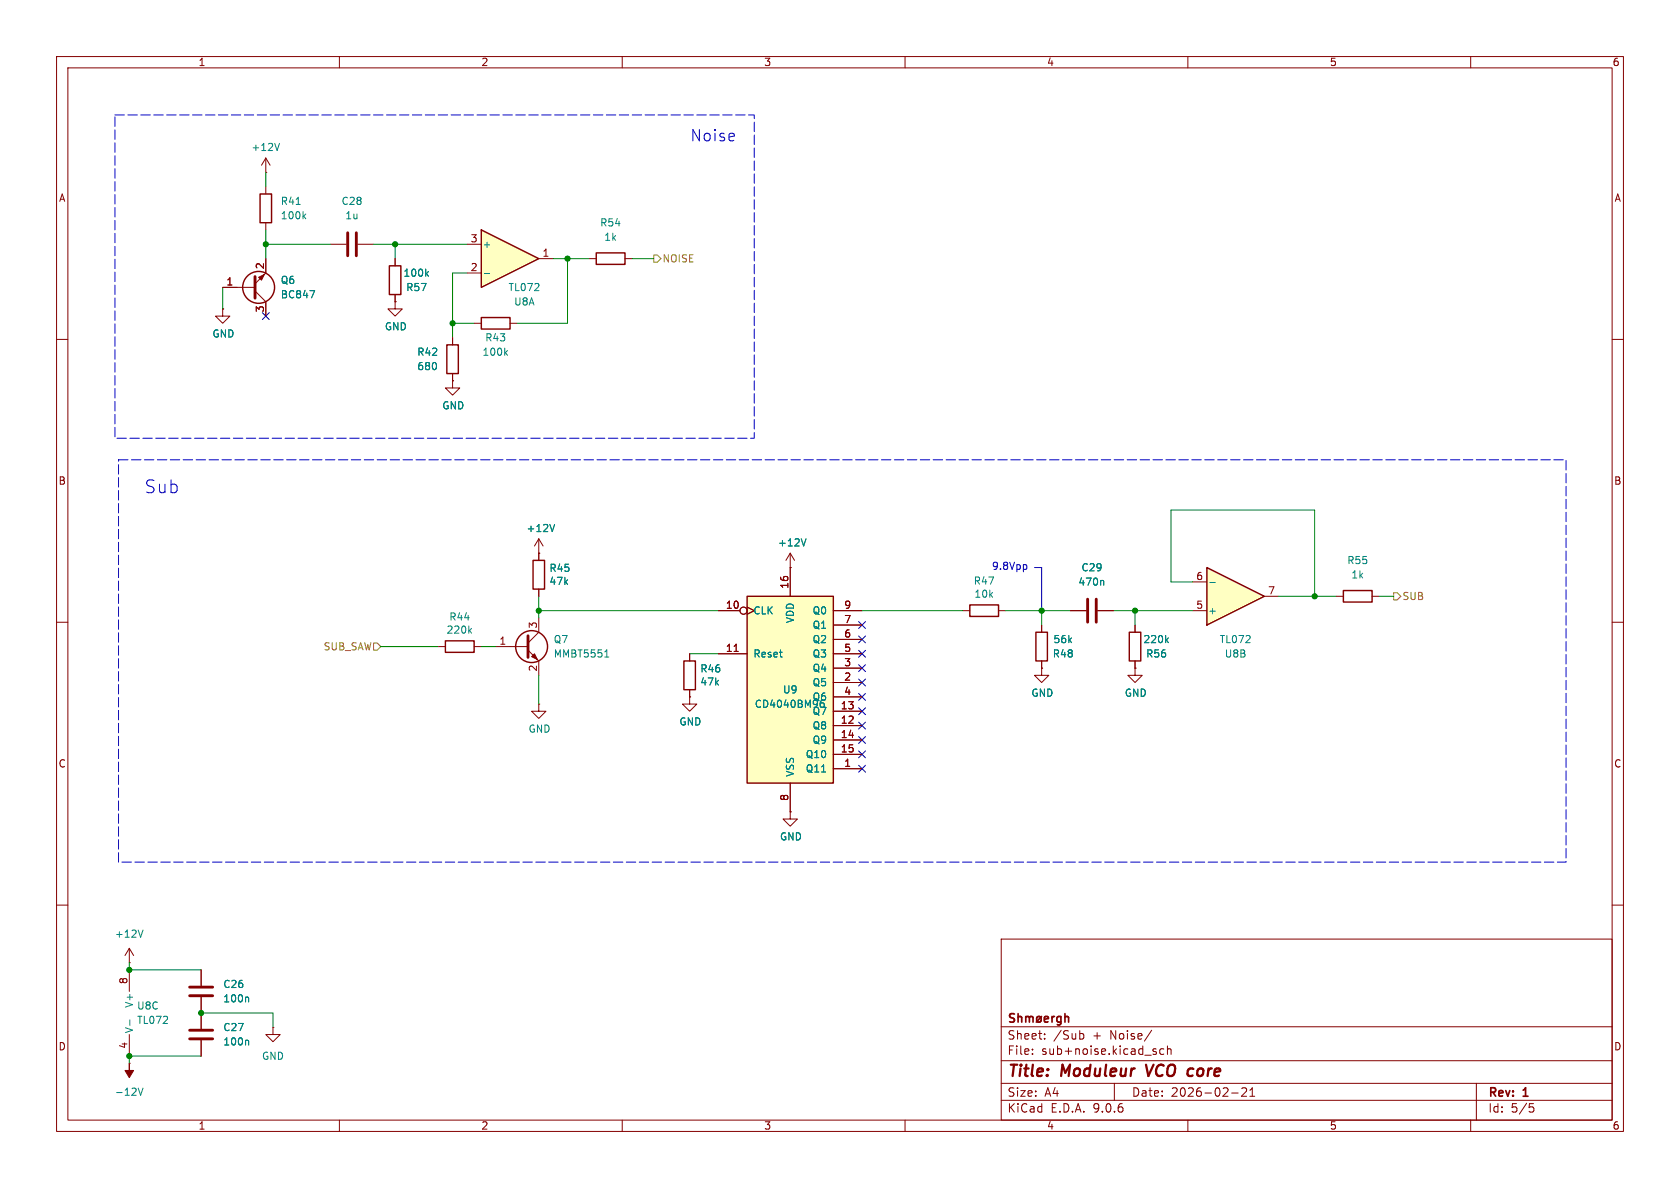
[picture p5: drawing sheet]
<svg xmlns="http://www.w3.org/2000/svg" width="297mm" height="210mm" viewBox="0 0 297 210" stroke-linecap="round" stroke-linejoin="round" font-family="sans-serif">
<g fill="none" stroke="#840000" stroke-width=".18">
<path d="M10 10h277v190h-277zM12 12h273v186h-273zM60 10v2M110 10v2M160 10v2M210 10v2M260 10v2M39.4 50.8h5.7M45.1 51.4l1.9 1.9v2.6M47 45.7v2.6l-1.9 1.9M10 60h2M285 60h2"/>
<path d="M95.2 97.8h.1M95.2 95.3v3.8M95.2 95.3l-.7 1.2M95.2 95.3l.8 1.2M139.7 97.8l-.8 1.3M139.7 97.8l.8 1.3M139.7 97.8v2.5M10 110h2M95.2 104.1v1.3M121.9 115.6v1.2M139.7 100.3h.1M285 110h2"/>
<path d="M121.9 121.9v1.3M139.7 143.5v1.3h1.3l-1.3 1.3-1.3-1.3h1.3M139.7 143.5h.1M10 160h2M177 166h108v32h-108zM285 160h2M60 198v2M110 198v2M160 198v2M177 194.5h108M177 191.5h108M177 187.5h108"/>
<path d="M177 181.5h108M182.5 186.3v.1M182.5 185.5v.1M184.7 183.6v.1M184.7 182.8v.1M191 182.7l.5 .1 .1 .2-.1 .6-.5 .1M197 191.5v3M203.6 182.1l-1.3 2M204 185.9l.4 .1 .1 .2-.3 .2h-.2M204 185.4l.4 .1M205.7 185.5l-.4-.1-.3 .3v.4l.2 .2h.5M206.4 185.5l.2-.1 .4 .1v.9"/>
<path d="M206.4 184.9v1.5M210 198v2M217.7 193.2h1.2M219.5 192.4l.6-.1 .2 .1 .1 .3-.9 1.1h.9M221 193.8h.8M221 192.7l.4-.4v1.5M260 198v2M261 191.5v6.5M270.4 195.1h.7M270.5 195.7h.4l.3 .3-.2 .5-.5 .1"/>
</g>
<path d="M202.6 188.2l.4 2M210.4 188.9l.6 .1M210.8 190.1l-.2 .1" fill="none" stroke="#840000" stroke-width=".4"/>
<g fill="none" stroke="#840000" stroke-width=".3">
<path d="M179.3 179.3l-.5-.1-.2 .1v.5l.6 .2 .1 .4-.2 .3-.6-.1M180 179.8l.2-.1 .4 .1v.9M180 179.2v1.5M181.3 179.8l.5-.1 .2 .2M181.3 179.7v1M182 179.9l.2-.2 .4 .1v.9M182 179.9v.8M183.4 179.8l.4-.1 .3 .3v.4l-.3 .3-.4-.1-.1-.2v-.4zM184.1 179.7l-.9 1M186 179.7v1M186.4 179.7l-.3 .1-.1 .2M187.6 179.8l-.5-.1-.3 .3v.4l.2 .2h.6"/>
<path d="M187.6 179.7v1.2l-.3 .3-.4-.1M188.3 179.8l.2-.1 .3 .1 .1 .9M188.3 179.2v1.5M184.6 180.2l.7-.2v-.2l-.5-.1-.2 .2 .1 .7h.6"/>
</g>
<g fill="none" stroke="#840000" stroke-width=".25">
<path d="M94.2 99.1h2.1v5h-2.1zM120.9 116.8h2v5.1h-2z"/>
<circle cx="45.7" cy="50.8" r="2.82"/>
</g>
<path d="M45.1 48.9v3.8" fill="none" stroke="#840000" stroke-width=".51"/>
<path d="M45.7 49l1-.5-.5 1z" fill="#840000" stroke="#840000" stroke-width=".18"/>
<path d="M54.8 51.4h.8l-.5 1.2M98.1 92.7l-.5 1.3M142.5 95.2l-.4 1.3" fill="none" stroke="#008484" stroke-width=".18"/>
<path d="M132.1 105.4h15.2v33h-15.2z" fill="#ffffc2"/>
<path d="M132.1 105.4h15.2v33h-15.2zM199.6 111.8h2.1v5h-2.1z" fill="none" stroke="#840000" stroke-width=".25"/>
<g fill="none" stroke="#840000" stroke-width=".18">
<path d="M127 108h3.8M127 115.6h5.1M129.8 115.2h.7M132.1 107.3l1.2 .7-1.2 .6M139.7 100.3v5.1M147.3 108h5.1M147.3 115.6h5.1M147.3 110.5h5.1M147.3 113h5.1M147.3 118.1h5.1M200.7 110.5v1.3M200.7 116.8v1.3"/>
<path d="M139.7 138.4v5.1M147.3 120.7h5.1M147.3 123.2h5.1M147.3 125.7h5.1M147.3 128.3h5.1M147.3 130.8h5.1M147.3 133.4h5.1M147.3 135.9h5.1"/>
<circle cx="131.4" cy="107.9" r=".63"/>
</g>
<path d="M206.2 113.1l.4 .5M206.6 112.8l-.5 .4M145.7 124.5v.3" fill="none" stroke="#008484" stroke-width=".18"/>
<path d="M213.4 100.3l10.1 5.1-10.1 5.1z" fill="#ffffc2"/>
<g fill="none" stroke="#840000" stroke-width=".25">
<path d="M68.8 47h2.1v5.1h-2.1zM79 61h2v5h-2zM78.7 113.3h5.1v2h-5.1zM171.4 106.9h5.1v2.1h-5.1zM183.1 111.8h2.1v5h-2.1zM213.4 100.3l10.1 5.1-10.1 5.1zM237.5 104.4h5.1v2h-5.1z"/>
<circle cx="94" cy="114.3" r="2.82"/>
</g>
<g fill="none" stroke="#840000" stroke-width=".18">
<path d="M58.4 43.2h2.8M63.2 43.2h2.8M69.8 53.3v1.3h1.3l-1.3 1.3-1.2-1.3h1.2M69.8 53.3h.1M69.8 45.7v1.3M69.8 52.1v1.2M80 59.7v1.3M80 67.3v1.3h1.3l-1.3 1.3-1.3-1.3h1.3M80 67.3h.1M80 66v1.3M77.5 114.3h1.2M83.8 114.3h1.3"/>
<path d="M87.6 114.3h5.7M93.3 114.9l1.9 1.9v2.6M95.2 109.2v2.6l-1.9 1.9M170.2 108h1.2M176.5 108h1.3M184.1 118.1v1.3h1.3l-1.3 1.3-1.2-1.3h1.2M184.1 118.1h.1M184.1 110.5v1.3M184.1 116.8v1.3M189.2 108h2.8M194.1 108h2.7M200.7 118.1v1.3h1.2l-1.2 1.3-1.3-1.3h1.3"/>
<path d="M200.7 118.1h.1M210.8 108h2.6M210.8 102.9h2.6M223.5 105.4h2.6M236.2 105.4h1.3M242.6 105.4h1.2M95.2 124.5v1.2h1.3l-1.3 1.3-1.2-1.3h1.2M95.2 124.5h.1M121.9 123.2v1.3h1.3l-1.3 1.2-1.3-1.2h1.3M121.9 123.2h.1M22.9 170.2h.1M22.9 167.6l-.8 1.3"/>
<path d="M22.9 167.6l.7 1.3M22.9 167.6v2.6M22.9 171.5v3.8M35.6 171.5v2.7M35.6 176.3v5.6M22.9 188h.1M22.9 182.9v3.8M35.6 183.9v2.8M48.3 181.6v1.3h1.2l-1.2 1.3-1.3-1.3h1.3M48.3 181.6h.1"/>
</g>
<g fill="none" stroke="#008484" stroke-width=".18">
<path d="M75.4 48.4l.3 .4M75.7 48l-.4 .5M83 111.4l.4 .5M83.4 111.1l-.5 .5M106.9 116.1h.7M107.2 115.1l.1-.2v1.2M194.9 102.6l.2 .2v.6M213.9 103h1M25.3 164.4l-.4 1.3M43.8 176.3l.2 .1v.7M23 180.3v1M24.4 192.3l.5 1.3 .4-1.3"/>
<path d="M43.8 183.9l.2 .2v.6"/>
</g>
<path d="M61.5 41.1v4.1M63 41.1v4.1M93.3 112.4v3.8M192.3 105.9v4.1M193.8 105.9v4.1M33.5 174.5h4.1M33.5 176h4.1M33.5 182.1h4.1M33.5 183.6h4.1" fill="none" stroke="#840000" stroke-width=".51"/>
<g fill="#840000" stroke="#840000" stroke-width=".18">
<path d="M22.9 188v1.2h.7l-.7 1.3-.8-1.3h.8z"/>
<path d="M94 116.1l.5-.5 .5 1z"/>
</g>
<path d="M85.1 40.6l10.1 5.1-10.1 5.1z" fill="#ffffc2"/>
<path d="M46 34.3h2v5.1h-2zM85.1 56.1h5.1v2.1h-5.1zM85.1 40.6l10.1 5.1-10.1 5.1zM105.4 44.7h5.1v2h-5.1z" fill="none" stroke="#840000" stroke-width=".25"/>
<g fill="none" stroke="#840000" stroke-width=".18">
<path d="M47 30.5h.1M47 27.9v2.6M47 33v1.3M47 39.4v1.2M47 27.9l-.8 1.3M47 27.9l.8 1.3M39.4 54.6v1.3h1.2l-1.2 1.3-1.3-1.3h1.3M39.4 54.6h.1M39.4 50.8h2.5M47 45.7v2.6M47 53.3v2.6M69.8 53.3h.1"/>
<path d="M69.8 45.7v1.3M69.8 52.1v1.2M80 59.7v1.3M82.5 43.2h2.6M82.5 48.3h2.6M83.8 57.2h1.3M90.2 57.2h1.2M95.2 45.7h2.6M104.1 45.7h1.3M110.5 45.7h1.3M80 67.3h.1M80 66v1.3"/>
<path d="M95.2 97.8h.1M95.2 97.8v1.3M95.2 104.1v1.3M121.9 115.6v1.2M127 108h3.8M127 115.6h5.1M129.8 115.2h.7M132.1 107.3l1.2 .7-1.2 .6M139.7 100.3h.1M139.7 100.3v5.1M147.3 108h5.1M147.3 115.6h5.1"/>
<path d="M147.3 110.5h5.1M147.3 113h5.1M147.3 118.1h5.1M184.1 118.1h.1M184.1 110.5v1.3M184.1 116.8v1.3M189.2 108h2.8M194.1 108h2.7M200.7 118.1h.1M200.7 110.5v1.3M200.7 116.8v1.3M121.9 123.2h.1"/>
<path d="M121.9 121.9v1.3M139.7 138.4v5.1M147.3 120.7h5.1M147.3 123.2h5.1M147.3 125.7h5.1M147.3 128.3h5.1M147.3 130.8h5.1M147.3 133.4h5.1M147.3 135.9h5.1M139.7 143.5h.1M35.6 171.5v2.7M35.6 176.3v5.6"/>
<path d="M35.6 183.9v2.8"/>
<circle cx="131.4" cy="107.9" r=".63"/>
</g>
<g fill="none" stroke="#008484" stroke-width=".18">
<path d="M49.4 25.3l-.4 1.3M52.4 36.1h.7M53.7 38.2l.4 .5M54.1 37.8l-.5 .5M54.8 51.4h.8l-.5 1.2M75.4 48.4l.3 .4M75.7 48l-.4 .5M85.6 48.4h1M89.4 62.3l.3 .5M89.7 62l-.5 .4M98.1 92.7l-.5 1.3M142.5 95.2l-.4 1.3"/>
<path d="M194.9 102.6l.2 .2v.6M206.2 113.1l.4 .5M206.6 112.8l-.5 .4M145.7 124.5v.3M43.8 176.3l.2 .1v.7M43.8 183.9l.2 .2v.6"/>
</g>
<path d="M115.6 45.1h.6l.6 .6-.6 .7h-.6zM66 113.7h.7l.6 .6-.6 .6h-.7zM246.4 104.8h.6l.6 .6-.6 .6h-.6z" fill="none" stroke="#848400" stroke-width=".18"/>
<path d="M181.4 99.9l.1 .2-.1 .5M182.9 100.3h1.2v7.7" fill="none" stroke="#0000c2" stroke-width=".18"/>
<g fill="none" stroke="#008400" stroke-width=".18">
<path d="M47 30.5v2.5M39.4 50.8v3.8M47 40.6v5.1M47 43.2h11.4M66 43.2h16.5M69.8 43.2v2.5M80 57.2h3.8M82.5 48.3h-2.5v11.4M97.8 45.7h6.3M100.3 45.7v11.5h-8.9M111.8 45.7h3.8M67.3 114.3h10.2"/>
<path d="M85.1 114.3h2.5M95.2 105.4v3.8M95.2 119.4v5.1M95.2 108h31.8M121.9 115.6h5.1M152.4 108h17.8M177.8 108h11.4M184.1 108v2.5M196.8 108h14M200.7 108v2.5M210.8 102.9h-3.8v-12.7h25.4v15.2M226.1 105.4h10.1"/>
<path d="M243.8 105.4h2.6M22.9 170.2v1.3h12.7M35.6 179.1h12.7v2.5M35.6 186.7h-12.7v1.3"/>
</g>
<g fill="none" stroke="#000084" stroke-width=".18">
<path d="M46.4 55.3l1.2 1.2M47.6 55.3l-1.2 1.2M151.8 109.9l1.2 1.2M151.8 117.5l1.2 1.2M151.8 115l1.2 1.2M151.8 112.4l1.2 1.2M153 109.9l-1.2 1.2M153 117.5l-1.2 1.2M153 115l-1.2 1.2M153 112.4l-1.2 1.2M151.8 135.3l1.2 1.2M151.8 127.7l1.2 1.2"/>
<path d="M151.8 130.2l1.2 1.2M151.8 122.6l1.2 1.2M151.8 125.1l1.2 1.2M151.8 120l1.2 1.3M151.8 132.7l1.2 1.3M153 135.3l-1.2 1.2M153 127.7l-1.2 1.2M153 130.2l-1.2 1.2M153 122.6l-1.2 1.2M153 125.1l-1.2 1.2M153 120l-1.2 1.3M153 132.7l-1.2 1.3"/>
</g>
<path d="M20.3 20.3h113v57.2h-113zM21 81.3h255.9v71.1h-255.9z" fill="none" stroke="#0000c2" stroke-width=".18" stroke-dasharray="1.7 .6"/>
<g fill="#008400" stroke="#008400" stroke-width=".18">
<circle cx="184.1" cy="108" r=".46"/>
<circle cx="100.3" cy="45.7" r=".46"/>
<circle cx="69.8" cy="43.2" r=".46"/>
<circle cx="47" cy="43.2" r=".46"/>
<circle cx="80" cy="57.2" r=".46"/>
<circle cx="35.6" cy="179.1" r=".46"/>
<circle cx="22.9" cy="186.7" r=".46"/>
<circle cx="22.9" cy="171.5" r=".46"/>
<circle cx="200.7" cy="108" r=".46"/>
<circle cx="232.4" cy="105.4" r=".46"/>
<circle cx="95.2" cy="108" r=".46"/>
</g>
<text font-size="3.1" fill="#0000c2" x="25.4" y="87.4">Sub</text>
<text font-size="2.8" fill="#0000c2" x="121.9" y="25.2">Noise</text>
<g font-size="2.8" fill="#840000">
<text x="178" y="190.9">Title:</text>
<text x="187.7" y="190.9">Moduleur</text>
<text x="203.5" y="190.9">VCO</text>
<text x="211.6" y="190.9">core</text>
</g>
<g font-size="2.1" fill="#840000">
<text x="178" y="184">Sheet:</text>
<text x="186.2" y="184">/Sub</text>
<text x="193.2" y="184">+</text>
<text x="196.4" y="184">Noise/</text>
<text x="178" y="186.7">File:</text>
<text x="184.1" y="186.7">sub+noise.kicad_sch</text>
<text x="178" y="196.9">KiCad</text>
<text x="178" y="194.1">Size:</text>
<text x="184.7" y="194.1">A4</text>
<text x="185.7" y="196.9">E.D.A.</text>
<text x="193.3" y="196.9">9.0.6</text>
<text x="200" y="194.1">Date:</text>
<text x="207" y="194.1">2026-02-21</text>
<text x="263" y="194.3">Rev:</text>
<text x="263" y="196.9">Id:</text>
<text x="267.1" y="196.9">5/5</text>
<text x="269.4" y="194.3">1</text>
</g>
<g font-size="1.8" fill="#840000">
<text x="35" y="11.9">1</text>
<text x="85" y="11.9">2</text>
<text x="135" y="11.9">3</text>
<text x="185" y="11.9">4</text>
<text x="235" y="11.9">5</text>
<text x="285" y="11.9">6</text>
<text x="10.3" y="35.9">A</text>
<text x="285.3" y="35.9">A</text>
<text x="46.7" y="47.7" transform="rotate(-90 46.7 47.7)">2</text>
<text x="83.1" y="42.9">3</text>
<text x="95.8" y="45.5">1</text>
<text x="39.9" y="50.5">1</text>
<text x="83.1" y="48">2</text>
<text x="46.7" y="55.3" transform="rotate(-90 46.7 55.3)">3</text>
<text x="10.3" y="85.9">B</text>
<text x="285.3" y="85.9">B</text>
<text x="128.2" y="107.7">10</text>
<text x="139.4" y="104.2" transform="rotate(-90 139.4 104.2)">16</text>
<text x="149.2" y="107.7">9</text>
<text x="211.4" y="107.7">5</text>
<text x="211.4" y="102.6">6</text>
<text x="224.1" y="105.2">7</text>
<text x="95" y="111.2" transform="rotate(-90 95 111.2)">3</text>
<text x="149.2" y="110.2">7</text>
<text x="149.2" y="112.8">6</text>
<text x="88.2" y="114">1</text>
<text x="95" y="118.8" transform="rotate(-90 95 118.8)">2</text>
<text x="128.2" y="115.3">11</text>
<text x="149.2" y="115.3">5</text>
<text x="149.2" y="117.9">3</text>
<text x="148.5" y="125.5">13</text>
<text x="149.2" y="120.4">2</text>
<text x="149.2" y="122.9">4</text>
<text x="148.5" y="128">12</text>
<text x="148.5" y="130.6">14</text>
<text x="10.3" y="135.9">C</text>
<text x="148.5" y="133.1">15</text>
<text x="149.2" y="135.6">1</text>
<text x="285.3" y="135.9">C</text>
<text x="139.4" y="141.7" transform="rotate(-90 139.4 141.7)">8</text>
<text x="22.6" y="174.1" transform="rotate(-90 22.6 174.1)">8</text>
<text x="10.3" y="185.9">D</text>
<text x="22.6" y="185.5" transform="rotate(-90 22.6 185.5)">4</text>
<text x="285.3" y="185.9">D</text>
<text x="35" y="199.9">1</text>
<text x="85" y="199.9">2</text>
<text x="135" y="199.9">3</text>
<text x="185" y="199.9">4</text>
<text x="235" y="199.9">5</text>
<text x="285" y="199.9">6</text>
</g>
<g font-size="1.8" fill="#008484">
<text x="44.3" y="26.9">+12V</text>
<text x="49.5" y="36.4">R41</text>
<text x="49.5" y="39">100k</text>
<text x="60.3" y="36.4">C28</text>
<text x="60.9" y="39">1u</text>
<text x="106" y="40.2">R54</text>
<text x="85.2" y="44">+</text>
<text x="106.7" y="42.8">1k</text>
<text x="49.5" y="52.9">BC847</text>
<text x="49.5" y="50.4">Q6</text>
<text x="71.2" y="49.1">100k</text>
<text x="71.7" y="51.7">R57</text>
<text x="89.8" y="51.7">TL072</text>
<text x="37.5" y="59.9">GND</text>
<text x="67.9" y="58.6">GND</text>
<text x="90.8" y="54.2">U8A</text>
<text x="73.7" y="65.6">680</text>
<text x="73.7" y="63.1">R42</text>
<text x="85.2" y="63.1">100k</text>
<text x="85.7" y="60.6">R43</text>
<text x="78.1" y="72.6">GND</text>
<text x="93" y="94.3">+12V</text>
<text x="97" y="101.3">R45</text>
<text x="137.4" y="96.8">+12V</text>
<text x="191.1" y="101.2">C29</text>
<text x="238.1" y="99.9">R55</text>
<text x="97" y="103.6">47k</text>
<text x="172" y="103.6">R47</text>
<text x="172.2" y="105.9">10k</text>
<text x="190.5" y="103.7">470n</text>
<text x="238.8" y="102.5">1k</text>
<text x="78.9" y="112.2">220k</text>
<text x="79.3" y="109.9">R44</text>
<text x="97.8" y="113.9">Q7</text>
<text x="133.1" y="108.8">CLK</text>
<text x="140.6" y="110.3" transform="rotate(-90 140.6 110.3)">VDD</text>
<text x="143.6" y="108.8">Q0</text>
<text x="143.6" y="111.4">Q1</text>
<text x="143.6" y="113.9">Q2</text>
<text x="186.1" y="113.9">56k</text>
<text x="202" y="113.9">220k</text>
<text x="213.5" y="108.8">+</text>
<text x="215.5" y="113.9">TL072</text>
<text x="97.8" y="116.4">MMBT5551</text>
<text x="123.7" y="119.1">R46</text>
<text x="133.1" y="116.4">Reset</text>
<text x="143.6" y="116.4">Q3</text>
<text x="143.6" y="119">Q4</text>
<text x="186" y="116.4">R48</text>
<text x="202.5" y="116.4">R56</text>
<text x="216.4" y="116.4">U8B</text>
<text x="123.7" y="121.4">47k</text>
<text x="133.3" y="125.3">CD4040BM96</text>
<text x="138.3" y="122.8">U9</text>
<text x="143.6" y="121.5">Q5</text>
<text x="143.6" y="124.1">Q6</text>
<text x="182.2" y="123.4">GND</text>
<text x="198.8" y="123.4">GND</text>
<text x="93.3" y="129.7">GND</text>
<text x="120" y="128.4">GND</text>
<text x="143.6" y="126.6">Q7</text>
<text x="143.6" y="129.1">Q8</text>
<text x="143.6" y="131.7">Q9</text>
<text x="140.6" y="137.4" transform="rotate(-90 140.6 137.4)">VSS</text>
<text x="142.4" y="134.2">Q10</text>
<text x="142.4" y="136.8">Q11</text>
<text x="137.8" y="148.8">GND</text>
<text x="20.2" y="166">+12V</text>
<text x="23.7" y="178.3" transform="rotate(-90 23.7 178.3)">V+</text>
<text x="24.1" y="178.7">U8C</text>
<text x="39.4" y="177.4">100n</text>
<text x="39.4" y="174.9">C26</text>
<text x="23.7" y="182.8" transform="rotate(-90 23.7 182.8)">V-</text>
<text x="24.1" y="181.2">TL072</text>
<text x="39.4" y="185">100n</text>
<text x="39.4" y="182.5">C27</text>
<text x="46.2" y="187.6">GND</text>
<text x="20.2" y="193.9">-12V</text>
</g>
<g font-size="1.8" fill="#848400">
<text x="117" y="46.6">NOISE</text>
<text x="247.8" y="106.3">SUB</text>
<text x="57.1" y="115.2">SUB_SAW</text>
</g>
<text font-size="1.8" fill="#0000c2" x="175.3" y="100.9">9.8Vpp</text>
</svg>
